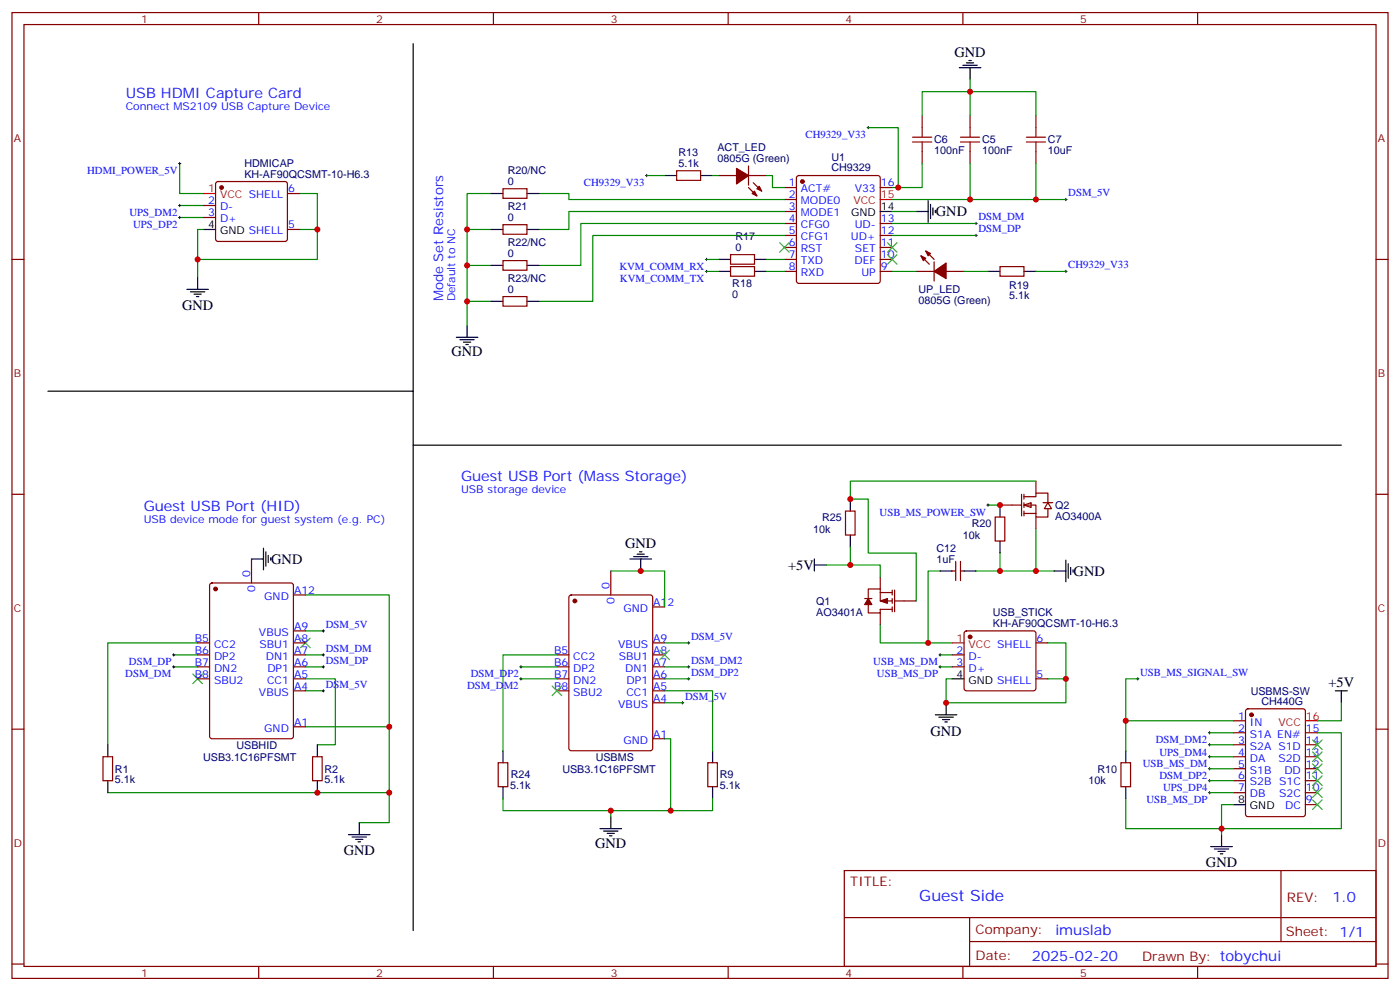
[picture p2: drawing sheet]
<svg xmlns="http://www.w3.org/2000/svg" width="412mm" height="292mm" viewBox="0 0 412 292" stroke-linecap="round" stroke-linejoin="round" font-family="sans-serif">
<g fill="none" stroke="#870000" stroke-width=".35">
<path d="M3.5 3.7h405.4v284.3h-405.4zM7.1 7.2h398.2v277.3h-398.2zM76.2 3.7v3.5M145.3 3.7v3.5M214.5 3.7v3.5M283.6 3.7v3.5M352.8 3.7v3.5M271.6 34v3.6M285.8 34v3.6M305.2 34v3.6M63.7 53.7l.5-.3h19.8l.5 .3 .2 .5v16.2l-.3 .5-.4 .2h-19.8l-.5-.2-.2-.5v-16.2zM84.7 57h3.5"/>
<path d="M148.2 55.6h7v2.8h-7zM199.3 50.3h7.1v2.8h-7.1zM211.7 51.7h5.3M220.5 51.7h5.3M220.5 55.2l2.5 2.5M220.5 48.9v5.6M221.9 53.8l2.5 2.5M231.1 55.2h3.5M231.1 58.7h3.5M234.8 51.9l.5-.2h23.3l.5 .2 .2 .5v30.3l-.2 .5-.5 .2h-23.3l-.5-.2-.2-.5v-30.3zM259.3 55.2h3.5M271.6 44.6v3.6"/>
<path d="M285.8 44.6v3.6M305.2 44.6v3.6M3.5 76.4h3.6M60 64h3.5M60 60.5h3.5M84.7 67.6h3.5M148.2 66.1h7v2.9h-7zM148.2 76.7h7v2.9h-7zM215.2 75h7v2.8h-7zM215.2 78.5h7v2.8h-7zM231.1 76.4h3.5M231.1 62.3h3.5"/>
<path d="M231.1 65.8h3.5M231.1 69.3h3.5M231.1 72.8h3.5M231.1 79.9h3.5M259.3 76.4h3.5M259.3 65.8h3.5M259.3 69.3h3.5M259.3 72.8h3.5M259.3 79.9h3.5M269.9 79.9h5.3M271.3 75.3l2.5 2.5M272.7 73.9l2.5 2.5"/>
<path d="M275.2 77.1v5.6M278.7 79.9h5.3M294.6 78.5h7v2.8h-7zM405.3 76.4h3.6M148.2 87.3h7v2.8h-7zM3.5 145.5h3.6M249.1 150.5h2.8v7h-2.8zM405.3 145.5h3.6M62 171.8l.4-.2h23.3l.7 .5v44.7l-.4 .6-23.6 .1-.6-.5-.1-44.7zM74.1 164.6v7M86.4 175.2h3.6M167.8 175.4l.5-.2h23.3l.6 .4 .1 44.7-.5 .7h-23.5l-.7-.4v-44.7z"/>
<path d="M179.9 168.1v7.1M192.3 178.7h3.5M254.7 176.2h2.1M255.8 178v2.4h3.5v-1h3.5M259.3 173.4h-3.5v2.8M259.3 173.4v3.5h3.5M259.3 174.4h3.5M259.3 169.9v3.5M262.8 173.7v1.5M262.8 176.2v1.4M262.8 178.7v1.4M263.5 173.7v6.4"/>
<path d="M263.5 176.9h6.4M58.2 189.3h3.5M58.2 192.8h3.5M58.2 196.3h3.5M58.2 199.8h3.5M86.4 189.3h3.6M86.4 192.8h3.6M86.4 196.3h3.6M86.4 199.8h3.6M86.4 185.7h3.6M164 192.8h3.6M164 196.3h3.6"/>
<path d="M164 199.8h3.6M192.3 189.3h3.5M192.3 192.8h3.5M192.3 196.3h3.5M192.3 199.8h3.5M259.3 180.4v3.6M280.5 192.8h3.5M280.5 196.3h3.5M284.2 185.9l.5-.2h19.7l.5 .2 .3 .5v16.3l-.3 .5-.5 .2h-19.7l-.5-.3-.2-.4v-16.3zM305.2 189.3h3.5M305.2 199.8h3.5M3.5 214.7h3.6"/>
<path d="M86.4 214h3.6M86.4 203.4h3.6M164 203.4h3.6M192.3 203.4h3.5M192.3 217.5h3.5M192.3 206.9h3.5M363.4 212.2h3.5M363.4 215.7h3.5M363.4 219.3h3.5M367.1 208.9l.5-.2h16.2l.7 .4v30.6l-.4 .7h-16.5l-.7-.4v-30.6zM384.5 215.7h3.6M384.5 219.3h3.6"/>
<path d="M405.3 214.7h3.6M30.3 222.8h2.9v7h-2.9zM92.1 222.8h2.8v7h-2.8zM146.8 224.5h2.8v7.1h-2.8zM208.5 224.5h2.8v7.1h-2.8zM330.2 224.5h2.8v7.1h-2.8zM363.4 222.8h3.5M363.4 226.3h3.5M363.4 229.8h3.5M363.4 233.4h3.5M384.5 222.8h3.6M384.5 226.3h3.6"/>
<path d="M384.5 229.8h3.6M384.5 233.4h3.6M384.5 236.9h3.6M248.7 256.3h156.6v28.2h-156.6zM377.3 256.3v20.9M248.7 270.1h156.5M285.6 277.2h119.6M285.6 270.1v14.2M3.5 283.8h3.6M76.2 284.5v3.5M145.3 284.5v3.5M214.5 284.5v3.5"/>
<path d="M283.6 284.5v3.5M352.8 284.5v3.5M405.3 283.8h3.6"/>
</g>
<g fill="none" stroke="#008700" stroke-width=".35">
<path d="M255.8 37.6h8.8v17.6M271.6 34v-7h33.6v7M285.8 23.5v10.5M52.9 48.2v8.8h7.1M88.2 57h5.3v19.4h-35.3M144.6 57h-7v38.8M158.7 57h8.9v1.7h63.5M190.5 51.7h5.3M209.9 51.7h1.8M225.8 51.7h1.7v3.5h3.6M271.6 48.2v7h-8.8M285.8 48.2v10.5h-23"/>
<path d="M285.8 58.7h28.2M305.2 48.2v10.5M52.9 64h7.1M52.9 60.5h7.1M60 67.6h-1.8v14.1M88.2 67.6h5.3M137.6 67.6h7M137.6 78.1h7M208.1 76.4h3.6M208.1 79.9h3.6M225.8 76.4h5.3M225.8 79.9h5.3"/>
<path d="M231.1 62.3h-63.5v5.3h-8.9M231.1 65.8h-60v12.3h-12.4M231.1 69.3h-56.5v19.4h-15.9M262.8 65.8h24.7M262.8 69.3h24.7M262.8 62.3h7.1M262.8 79.9h7.1M284 79.9h7M305.2 79.9h8.8M137.6 88.7h7M305.2 155.8v12.3h-17.7M90 175.2h24.7v67h-8.9"/>
<path d="M179.9 168.1h15.9v10.6M243.4 166.3h15.9v3.6M250.5 161v5.3M276.9 168.1h-3.5v21.2M51.2 196.3h7M51.2 192.8h7M58.2 189.3h-26.5v30M90 199.8h8.8v19.5h-5.3M90 185.7h5.2M90 196.3h5.2M90 192.8h5.2M153.5 196.3h10.5"/>
<path d="M153.5 199.8h10.5M164 192.8h-15.8v28.2M195.8 196.3h7M195.8 189.3h7M195.8 199.8h7M259.3 184v5.3h21.2M276.9 196.3h3.6M276.9 192.8h3.6M308.7 189.3h5.3v17.6h-35.3v-7.1h1.8M308.7 199.8h5.3M335.1 199.8h-3.5v12.4M90 203.4h5.2"/>
<path d="M90 214h24.7M195.8 203.4h14.1v17.6M195.8 217.5h1.8v21.2M195.8 206.9h5.3M356.3 215.7h7.1M356.3 219.3h7.1M363.4 212.2h-31.8v8.8M388.1 215.7h7v28.2h-63.5v-8.8M395.1 206.9v5.3h-7M31.7 233.4h83M148.2 235.1v3.6h31.7v1.7M209.9 235.1v3.6h-30"/>
<path d="M356.3 226.3h7.1M356.3 222.8h7.1M356.3 233.4h7.1M356.3 229.8h7.1M363.4 236.9h-3.6v8.8"/>
</g>
<g fill="none" stroke="#000" stroke-width=".35">
<path d="M121.7 12.9v102.3h-107.6M282.6 19.9h6.3M283.6 19.2h4.3M284.7 18.5h2.1M285.4 17.8h.7M285.8 19.9v3.6M144.6 57h3.6M155.2 57h3.5M195.8 51.7h3.5M206.4 51.7h3.5M273.4 59.1v6.3M60 67.6h3.5"/>
<path d="M144.6 67.6h3.6M144.6 78.1h3.6M155.2 67.6h3.5M155.2 78.1h3.5M211.7 76.4h3.5M211.7 79.9h3.5M222.2 76.4h3.6M222.2 79.9h3.6M259.3 62.3h3.5M269.9 62.3h3.5M274.1 60.1v4.3M274.8 61.2v2.1"/>
<path d="M275.5 61.9v.7M291 79.9h3.6M301.6 79.9h3.6M55 85.2h6.4M56.1 85.9h4.2M57.1 86.6h2.2M57.9 87.3h.7M58.2 81.7v3.5M134.4 99.3h6.4M137.6 95.8v3.5M144.6 88.7h3.6M155.2 88.7h3.5"/>
<path d="M121.7 115.2v15.9h273.4M135.5 100h4.2M136.5 100.7h2.1M137.2 101.4h.7M121.7 131.1v142.8M250.5 146.9v3.6M250.5 157.5v3.5M74.1 164.6h3.5M77.6 161.4v6.3M78.3 162.5v4.2M79 163.5v2.1M79.7 164.2v.7"/>
<path d="M185.6 164.6h6.3M186.6 163.9h4.3M187.7 163.2h2.1M188.4 162.5h.7M188.7 164.6v3.5M239.9 166.3h3.5M239.9 164.6v3.5M310.4 168.1h3.6M314 164.9v6.4M314.7 166v4.2M315.4 167v2.2M316.1 167.7v.8"/>
<path d="M280.5 199.8h3.5M31.7 219.3v3.5M93.5 219.3v3.5M275.5 210.4h6.4M276.6 211.1h4.2M277.6 211.8h2.2M278.3 212.5h.7M278.7 206.9v3.5M393.3 203.4h3.6M395.1 203.4v3.5M31.7 229.8v3.6M93.5 229.8v3.6"/>
<path d="M148.2 221v3.5M148.2 231.6v3.5M209.9 221v3.5M209.9 231.6v3.5M331.6 221v3.5M331.6 231.6v3.5M363.4 236.9h3.5M102.7 245.7h6.3M103.7 246.4h4.2M104.8 247.1h2.1M105.5 247.8h.7M105.8 242.2v3.5"/>
<path d="M176.7 243.9h6.4M177.8 244.7h4.2M178.9 245.4h2.1M179.6 246.1h.7M179.9 240.4v3.5M356.7 249.2h6.3M357.7 249.9h4.2M358.8 250.6h2.1M359.5 251.4h.7M359.8 245.7v3.5"/>
</g>
<g fill="none" stroke="#000" stroke-width=".29">
<path d="M255.4 37.6h.7M255.8 37.2v.7M190.1 51.7h.8M190.5 51.3v.7M313.6 58.7h.7M314 58.4v.7M52.6 60.5h.7M52.6 64h.7M52.9 60.1v.8M52.9 63.7v.7M207.8 79.9h.7M207.8 76.4h.7"/>
<path d="M208.1 76v.7M208.1 79.6v.7M287.2 65.8h.7M287.2 69.3h.7M287.5 65.4v.7M287.5 69v.7M313.6 79.9h.7M314 79.6v.7M290.7 148.7h.7M291 148.3v.7M50.8 192.8h.7M50.8 196.3h.7"/>
<path d="M51.2 192.4v.7M51.2 196v.7M94.9 185.7h.7M94.9 192.8h.7M94.9 196.3h.7M95.2 185.4v.7M95.2 192.4v.7M95.2 196v.7M153.1 196.3h.7M153.1 199.8h.7M153.5 196v.7M153.5 199.5v.7"/>
<path d="M202.5 196.3h.7M202.5 189.3h.7M202.5 199.8h.7M202.8 188.9v.7M202.8 196v.7M202.8 199.5v.7M276.6 192.8h.7M276.6 196.3h.7M276.9 192.4v.7M276.9 196v.7M334.8 199.8h.7M335.1 199.5v.7"/>
<path d="M94.9 203.4h.7M95.2 203v.7M200.7 206.9h.7M201.1 206.6v.7M356 219.3h.7M356 215.7h.7M356.3 215.4v.7M356.3 218.9v.7M356 229.8h.7M356 226.3h.7M356 222.8h.7M356 233.4h.7"/>
<path d="M356.3 222.4v.7M356.3 226v.7M356.3 229.5v.7M356.3 233v.7"/>
</g>
<path d="M60 57h3.5M259.3 58.7h3.5M280.5 189.3h3.5M384.5 212.2h3.6" fill="none" stroke="#f00" stroke-width=".35"/>
<g fill="#870000" stroke="#870000" stroke-width=".35">
<path d="M223 55.6l.7-.7 .7 1.4z"/>
<path d="M221.5 57l.7-.7 .8 1.4z"/>
<path d="M217 49.6l3.5 2.1-3.5 2.5z"/>
<path d="M271.3 75.3l1.4 .7-.7 .7z"/>
<path d="M272.7 73.9l1.4 .7-.7 .7z"/>
<path d="M275.2 79.9l3.5-2.5v4.6z"/>
<path d="M259.3 176.9l2.1-.7v1.4z"/>
<path d="M255.8 176.2l1 1.8h-2.1z"/>
<circle cx="65.3" cy="55.2" r=".53"/>
<circle cx="63.5" cy="173.4" r=".53"/>
<circle cx="236.4" cy="53.4" r=".53"/>
<circle cx="169.3" cy="176.9" r=".53"/>
<circle cx="285.7" cy="187.5" r=".53"/>
<circle cx="368.7" cy="210.4" r=".53"/>
</g>
<g fill="none" stroke="#3c3" stroke-width=".35">
<path d="M229.7 71.4l2.8 2.9M232.5 71.4l-2.8 2.9M261.4 71.4l2.8 2.9M261.4 75l2.8 2.8M264.2 71.4l-2.8 2.9M264.2 75l-2.8 2.8M56.8 198.4l2.8 2.9M59.6 198.4l-2.8 2.9M88.5 187.9l2.9 2.8M91.4 187.9l-2.9 2.8M194.4 191.4l2.8 2.8M197.2 191.4l-2.8 2.8"/>
<path d="M162.6 202l2.9 2.8M165.5 202l-2.9 2.8M386.6 217.8l2.9 2.9M389.5 217.8l-2.9 2.9M386.6 221.4l2.9 2.8M386.6 224.9l2.9 2.8M386.6 228.4l2.9 2.8M386.6 232l2.9 2.8M386.6 235.5l2.9 2.8M389.5 221.4l-2.9 2.8M389.5 224.9l-2.9 2.8M389.5 228.4l-2.9 2.8"/>
<path d="M389.5 232l-2.9 2.8M389.5 235.5l-2.9 2.8"/>
</g>
<path d="M271.6 37.6v2.8M285.8 37.6v2.8M305.2 37.6v2.8M268.8 40.4h5.7M268.8 41.8h5.7M271.6 41.8v2.8M282.9 40.4h5.7M282.9 41.8h5.7M285.8 41.8v2.8M302.3 40.4h5.7M302.3 41.8h5.7M305.2 41.8v2.8" fill="none" stroke="#a10000" stroke-width=".35"/>
<g fill="#fff" stroke="#870000" stroke-width=".35">
<path d="M301.6 148.7l2.1-.7v1.4z"/>
<path d="M308.7 148l1 1.8h-2.1z"/>
</g>
<g fill="none" stroke="#870000" stroke-width=".35">
<path d="M293.2 152.2h2.8v7.1h-2.8zM294.6 148.7h6.3M300.9 145.5v6.4M301.6 146.2h3.6v-1h3.5v2.8M301.6 148.7h3.6v3.5h3.5v-2.4M301.6 151.2h3.6M301.6 145.5v1.4M301.6 148v1.4M301.6 150.5v1.4M305.2 141.6v3.6M305.2 152.2v3.6M307.3 148h2.8"/>
<path d="M280.5 168.1h1M281.5 165.3v5.6M282.9 165.3v5.6M282.9 168.1h1.1"/>
</g>
<path d="M291 148.7h3.6M305.2 141.6h-54.7v5.3h5.3v15.9h14.1v14.1M294.6 162.8v5.3M305.2 168.1h5.2" fill="none" stroke="#008700" stroke-width=".35"/>
<path d="M294.6 148.7v3.5M294.6 159.3v3.5M276.9 168.1h3.6M284 168.1h3.5" fill="none" stroke="#000" stroke-width=".35"/>
<path d="M52.6 48.2h.7M52.9 47.8v.7" fill="none" stroke="#000" stroke-width=".29"/>
<g fill="#c00">
<circle cx="93.5" cy="67.6" r=".88"/>
<circle cx="58.2" cy="76.4" r=".88"/>
<circle cx="114.7" cy="214" r=".88"/>
<circle cx="114.7" cy="233.4" r=".88"/>
<circle cx="93.5" cy="233.4" r=".88"/>
<circle cx="285.8" cy="27" r=".88"/>
<circle cx="285.8" cy="58.7" r=".88"/>
<circle cx="305.2" cy="58.7" r=".88"/>
<circle cx="264.6" cy="55.2" r=".88"/>
<circle cx="137.6" cy="88.7" r=".88"/>
<circle cx="137.6" cy="78.1" r=".88"/>
<circle cx="137.6" cy="67.6" r=".88"/>
<circle cx="179.9" cy="238.7" r=".88"/>
<circle cx="197.6" cy="238.7" r=".88"/>
<circle cx="188.7" cy="168.1" r=".88"/>
<circle cx="359.8" cy="243.9" r=".88"/>
<circle cx="331.6" cy="212.2" r=".88"/>
<circle cx="273.4" cy="189.3" r=".88"/>
<circle cx="278.7" cy="206.9" r=".88"/>
<circle cx="314" cy="199.8" r=".88"/>
<circle cx="250.5" cy="166.3" r=".88"/>
<circle cx="250.5" cy="146.9" r=".88"/>
<circle cx="294.6" cy="148.7" r=".88"/>
<circle cx="294.6" cy="168.1" r=".88"/>
<circle cx="305.2" cy="168.1" r=".88"/>
</g>
<text font-size="4.6" fill="#00f" x="270.8" y="265.3">Guest Side</text>
<g font-size="4.2">
<text x="281.2" y="16.7">GND</text>
<text x="275.7" y="63.7">GND</text>
<text x="53.6" y="91.3">GND</text>
<text x="133" y="105">GND</text>
<text x="184.1" y="161.4">GND</text>
<text x="79.9" y="166">GND</text>
<text x="232.2" y="167.8">+5V</text>
<text x="316.3" y="169.5">GND</text>
<text x="391.3" y="202.3">+5V</text>
<text x="274.1" y="216.5">GND</text>
<text x="101.2" y="251.8">GND</text>
<text x="175.3" y="249.6">GND</text>
<text x="355.2" y="255.3">GND</text>
</g>
<g font-size="4.2" fill="#00f">
<text x="37" y="28.8">USB HDMI Capture Card</text>
<text x="135.8" y="141.6">Guest USB Port (Mass Storage)</text>
<text x="42.3" y="150.5">Guest USB Port (HID)</text>
<text x="392.5" y="265.6">1.0</text>
<text x="310.9" y="275.1">imuslab</text>
<text x="304" y="282.9">2025-02-20</text>
</g>
<text font-size="3.9" fill="#00f" x="130.5" y="88.7" transform="rotate(-90 130.5 88.7)">Mode Set Resistors</text>
<g font-size="3.9" fill="#800">
<text x="250.5" y="260.9">TITLE:</text>
<text x="379.1" y="265.6">REV:</text>
<text x="287.4" y="275.1">Company:</text>
<text x="378.7" y="275.7">Sheet: 1/1</text>
<text x="287.4" y="282.8">Date:</text>
<text x="336.4" y="282.8">Drawn By: tobychui</text>
</g>
<g font-size="3.2" fill="#800">
<text x="41.6" y="6.7">1</text>
<text x="110.8" y="6.7">2</text>
<text x="179.9" y="6.7">3</text>
<text x="249.1" y="6.7">4</text>
<text x="318.2" y="6.7">5</text>
<text x="4.1" y="41.8">A</text>
<text x="405.9" y="41.8">A</text>
<text x="4.1" y="110.9">B</text>
<text x="405.9" y="110.9">B</text>
<text x="4.1" y="180.1">C</text>
<text x="405.9" y="180.1">C</text>
<text x="4.1" y="249.2">D</text>
<text x="405.9" y="249.2">D</text>
<text x="41.6" y="287.5">1</text>
<text x="110.8" y="287.5">2</text>
<text x="179.9" y="287.5">3</text>
<text x="249.1" y="287.5">4</text>
<text x="318.2" y="287.5">5</text>
</g>
<g font-size="3.2" fill="#00f">
<text x="37" y="32.3">Connect MS2109 USB Capture Device</text>
<text x="237.3" y="40.7">CH9329_V33</text>
<text x="25.7" y="51.3">HDMI_POWER_5V</text>
<text x="84.8" y="56.6">6</text>
<text x="172" y="54.8">CH9329_V33</text>
<text x="232.4" y="54.9">1</text>
<text x="232.4" y="58.4">2</text>
<text x="235.9" y="56.6">ACT#</text>
<text x="251.8" y="56.6">V33</text>
<text x="259.5" y="54.9">16</text>
<text x="314.7" y="57.8">DSM_5V</text>
<text x="38.1" y="63.6">UPS_DM2</text>
<text x="61.3" y="63.7">3</text>
<text x="61.3" y="60.1">2</text>
<text x="64.8" y="65.4">D+</text>
<text x="64.8" y="61.9">D-</text>
<text x="232.4" y="61.9">3</text>
<text x="232.4" y="65.4">4</text>
<text x="235.9" y="60.1">MODE0</text>
<text x="235.9" y="63.7">MODE1</text>
<text x="259.5" y="65.4">13</text>
<text x="288.2" y="64.9">DSM_DM</text>
<text x="39.2" y="67.1">UPS_DP2</text>
<text x="84.8" y="67.2">5</text>
<text x="232.4" y="69">5</text>
<text x="235.9" y="67.2">CFG0</text>
<text x="235.9" y="70.7">CFG1</text>
<text x="250.6" y="70.7">UD+</text>
<text x="251.8" y="67.2">UD-</text>
<text x="259.5" y="69">12</text>
<text x="288.2" y="68.4">DSM_DP</text>
<text x="232.4" y="72.5">6</text>
<text x="232.4" y="76">7</text>
<text x="235.9" y="74.3">RST</text>
<text x="235.9" y="77.8">TXD</text>
<text x="251.7" y="77.8">DEF</text>
<text x="251.9" y="74.3">SET</text>
<text x="259.5" y="76">10</text>
<text x="259.5" y="72.5">11</text>
<text x="182.4" y="79.5">KVM_COMM_RX</text>
<text x="182.6" y="83">KVM_COMM_TX</text>
<text x="232.4" y="79.6">8</text>
<text x="235.9" y="81.3">RXD</text>
<text x="253.7" y="81.3">UP</text>
<text x="259.5" y="79.6">9</text>
<text x="314.7" y="79">CH9329_V33</text>
<text x="134.1" y="88.7" transform="rotate(-90 134.1 88.7)">Default to NC</text>
<text x="135.8" y="145.2">USB storage device</text>
<text x="42.3" y="154">USB device mode for guest system (e.g. PC)</text>
<text x="259.1" y="151.8">USB_MS_POWER_SW</text>
<text x="73.7" y="169.9" transform="rotate(-90 73.7 169.9)">0</text>
<text x="179.6" y="173.4" transform="rotate(-90 179.6 173.4)">0</text>
<text x="75.1" y="174.3" transform="rotate(-90 75.1 174.3)">0</text>
<text x="77.8" y="176.6">GND</text>
<text x="86.6" y="174.8">A12</text>
<text x="181" y="177.9" transform="rotate(-90 181 177.9)">0</text>
<text x="192.4" y="178.3">A12</text>
<text x="86.6" y="185.4">A9</text>
<text x="96" y="184.8">DSM_5V</text>
<text x="183.7" y="180.1">GND</text>
<text x="57.4" y="188.9">B5</text>
<text x="63" y="190.7">CC2</text>
<text x="76.3" y="187.1">VBUS</text>
<text x="76.4" y="190.7">SBU1</text>
<text x="86.6" y="188.9">A8</text>
<text x="96" y="191.9">DSM_DM</text>
<text x="182.1" y="190.7">VBUS</text>
<text x="192.4" y="188.9">A9</text>
<text x="203.6" y="188.4">DSM_5V</text>
<text x="305.3" y="188.9">6</text>
<text x="38" y="195.9">DSM_DP</text>
<text x="57.4" y="192.4">B6</text>
<text x="57.4" y="196">B7</text>
<text x="63" y="194.2">DP2</text>
<text x="63" y="197.7">DN2</text>
<text x="78.3" y="194.2">DN1</text>
<text x="78.8" y="197.7">DP1</text>
<text x="86.6" y="196">A6</text>
<text x="86.6" y="192.4">A7</text>
<text x="96" y="195.4">DSM_DP</text>
<text x="163.2" y="192.4">B5</text>
<text x="163.2" y="196">B6</text>
<text x="168.9" y="194.2">CC2</text>
<text x="168.9" y="197.7">DP2</text>
<text x="182.3" y="194.2">SBU1</text>
<text x="184.1" y="197.7">DN1</text>
<text x="192.4" y="196">A7</text>
<text x="192.4" y="192.4">A8</text>
<text x="203.6" y="195.4">DSM_DM2</text>
<text x="257.2" y="195.9">USB_MS_DM</text>
<text x="281.8" y="196">3</text>
<text x="281.8" y="192.4">2</text>
<text x="285.3" y="197.7">D+</text>
<text x="285.3" y="194.2">D-</text>
<text x="36.9" y="199.4">DSM_DM</text>
<text x="57.4" y="199.5">B8</text>
<text x="63" y="201.3">SBU2</text>
<text x="78.7" y="201.3">CC1</text>
<text x="86.6" y="203">A4</text>
<text x="86.6" y="199.5">A5</text>
<text x="96" y="202.5">DSM_5V</text>
<text x="137.6" y="203">DSM_DM2</text>
<text x="138.7" y="199.4">DSM_DP2</text>
<text x="163.2" y="199.5">B7</text>
<text x="163.2" y="203">B8</text>
<text x="168.9" y="201.3">DN2</text>
<text x="184.6" y="201.3">DP1</text>
<text x="192.4" y="203">A5</text>
<text x="192.4" y="199.5">A6</text>
<text x="203.6" y="199">DSM_DP2</text>
<text x="258.3" y="199.4">USB_MS_DP</text>
<text x="305.3" y="199.5">5</text>
<text x="335.8" y="199">USB_MS_SIGNAL_SW</text>
<text x="76.3" y="204.8">VBUS</text>
<text x="168.9" y="204.8">SBU2</text>
<text x="182.1" y="208.3">VBUS</text>
<text x="184.5" y="204.8">CC1</text>
<text x="192.4" y="206.6">A4</text>
<text x="201.8" y="206">DSM_5V</text>
<text x="77.8" y="215.4">GND</text>
<text x="86.6" y="213.6">A1</text>
<text x="364.7" y="211.8">1</text>
<text x="364.7" y="215.4">2</text>
<text x="368.2" y="213.6">IN</text>
<text x="384.7" y="215.4">15</text>
<text x="183.7" y="218.9">GND</text>
<text x="192.4" y="217.1">A1</text>
<text x="340.5" y="218.8">DSM_DM2</text>
<text x="364.7" y="218.9">3</text>
<text x="368.2" y="217.1">S1A EN#</text>
<text x="368.2" y="220.7">S2A S1D</text>
<text x="384.7" y="218.9">14</text>
<text x="336.6" y="225.9">USB_MS_DM</text>
<text x="341.5" y="222.4">UPS_DM4</text>
<text x="364.7" y="222.4">4</text>
<text x="364.7" y="226">5</text>
<text x="368.2" y="224.2">DA</text>
<text x="368.2" y="227.7">S1B</text>
<text x="376.6" y="224.2">S2D</text>
<text x="378.3" y="227.7">DD</text>
<text x="384.7" y="226">12</text>
<text x="384.7" y="222.4">13</text>
<text x="341.5" y="229.4">DSM_DP2</text>
<text x="342.6" y="232.9">UPS_DP4</text>
<text x="364.7" y="229.5">6</text>
<text x="364.7" y="233">7</text>
<text x="368.2" y="231.2">S2B</text>
<text x="376.8" y="231.2">S1C</text>
<text x="384.7" y="233">10</text>
<text x="384.7" y="229.5">11</text>
<text x="337.7" y="236.5">USB_MS_DP</text>
<text x="368.2" y="234.8">DB</text>
<text x="376.8" y="234.8">S2C</text>
<text x="378.6" y="238.3">DC</text>
<text x="384.7" y="236.5">9</text>
</g>
<g font-size="3.2" fill="#000080">
<text x="199.8" y="46">R13</text>
<text x="211.3" y="47.8">0805G (Green)</text>
<text x="211.3" y="44.6">ACT_LED</text>
<text x="244.9" y="47.3">U1</text>
<text x="275.2" y="45.4">100nF</text>
<text x="275.2" y="42.2">C6</text>
<text x="289.3" y="45.4">100nF</text>
<text x="289.3" y="42.2">C5</text>
<text x="308.7" y="45.4">10uF</text>
<text x="308.7" y="42.2">C7</text>
<text x="72" y="52.3">KH-AF90QCSMT-10-H6.3</text>
<text x="72" y="49.1">HDMICAP</text>
<text x="149.6" y="51.3">R20/NC</text>
<text x="199.8" y="49.2">5.1k</text>
<text x="244.9" y="50.4">CH9329</text>
<text x="149.6" y="54.5">0</text>
<text x="149.6" y="65.1">0</text>
<text x="149.6" y="61.9">R21</text>
<text x="216.6" y="70.7">R17</text>
<text x="149.6" y="75.7">0</text>
<text x="149.6" y="72.5">R22/NC</text>
<text x="216.6" y="73.9">0</text>
<text x="149.6" y="83.1">R23/NC</text>
<text x="149.6" y="86.3">0</text>
<text x="215.7" y="87.8">0</text>
<text x="215.7" y="84.6">R18</text>
<text x="270.5" y="89.5">0805G (Green)</text>
<text x="270.5" y="86.3">UP_LED</text>
<text x="297.3" y="88.1">5.1k</text>
<text x="297.3" y="85">R19</text>
<text x="310.8" y="149.8">Q2</text>
<text x="242.2" y="153.3">R25</text>
<text x="286.3" y="155.1">R20</text>
<text x="310.8" y="153">AO3400A</text>
<text x="239.5" y="156.9">10k</text>
<text x="283.6" y="158.6">10k</text>
<text x="275.9" y="165.7">1uF</text>
<text x="275.9" y="162.5">C12</text>
<text x="240.4" y="178">Q1</text>
<text x="240.4" y="181.2">AO3401A</text>
<text x="292.5" y="184.6">KH-AF90QCSMT-10-H6.3</text>
<text x="292.5" y="181.4">USB_STICK</text>
<text x="368.4" y="204.5">USBMS-SW</text>
<text x="371.6" y="207.4">CH440G</text>
<text x="69.6" y="220.5">USBHID</text>
<text x="33.9" y="227.4">R1</text>
<text x="59.8" y="223.9">USB3.1C16PFSMT</text>
<text x="95.6" y="227.4">R2</text>
<text x="165.6" y="227.4">USB3.1C16PFSMT</text>
<text x="175.5" y="224">USBMS</text>
<text x="323.3" y="227.4">R10</text>
<text x="33.9" y="230.6">5.1k</text>
<text x="95.6" y="230.6">5.1k</text>
<text x="150.3" y="232.4">5.1k</text>
<text x="150.4" y="229.2">R24</text>
<text x="212" y="232.4">5.1k</text>
<text x="212" y="229.2">R9</text>
<text x="320.7" y="230.9">10k</text>
</g>
<g font-size="3.2" fill="#f00">
<text x="61.3" y="56.6">1</text>
<text x="64.8" y="58.4">VCC SHELL</text>
<text x="259.5" y="58.4">15</text>
<text x="251.4" y="60.1">VCC</text>
<text x="281.8" y="188.9">1</text>
<text x="285.3" y="190.7">VCC SHELL</text>
<text x="376.6" y="213.6">VCC</text>
<text x="384.7" y="211.8">16</text>
</g>
<g font-size="3.2">
<text x="250.7" y="63.7">GND</text>
<text x="259.5" y="61.9">14</text>
<text x="61.3" y="67.2">4</text>
<text x="64.8" y="69">GND SHELL</text>
<text x="281.8" y="199.5">4</text>
<text x="285.3" y="201.3">GND SHELL</text>
<text x="364.7" y="236.5">8</text>
<text x="368.2" y="238.3">GND</text>
</g>
</svg>
